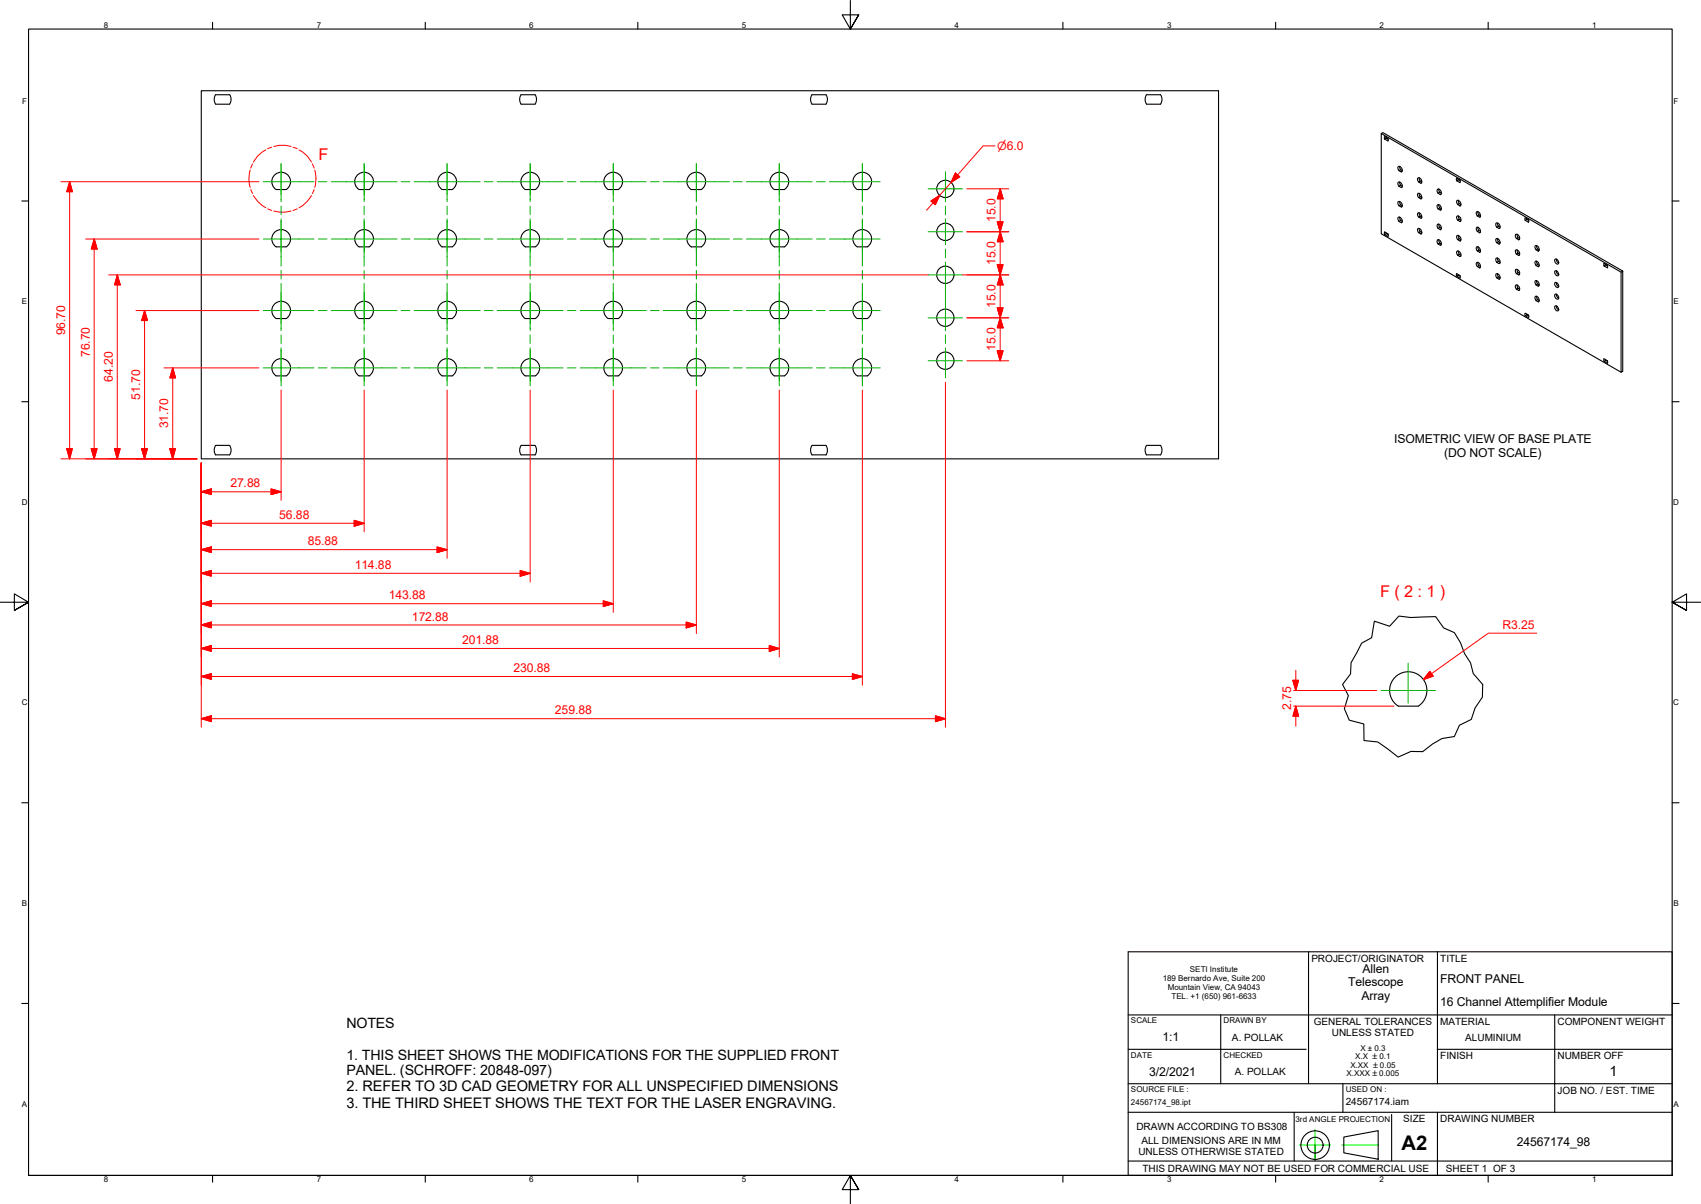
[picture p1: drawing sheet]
<svg xmlns="http://www.w3.org/2000/svg" width="594mm" height="420mm" viewBox="0 0 594 420" stroke-linecap="round" stroke-linejoin="round" font-family="sans-serif">
<!-- layer: Visible Edges(Design Office) -->
<g fill="none" stroke="#000" stroke-width=".38">
<path d="M70.3 31.7h355.3v128.4h-355.3zM75.3 33l-.5 1.7 .5 1.6 4.9 .1 .5-1.7-.5-1.7M75.3 33.1h4.9M182 33l-.5 1.7 .5 1.6 4.9 .1 .5-1.7-.5-1.7M182 33.1h4.9M283.6 33l-.5 1.7 .5 1.6 4.9 .1 .5-1.7-.5-1.7M283.6 33.1h4.9M400.4 33l-.5 1.7 .5 1.6 4.9 .1 .5-1.7-.5-1.7M400.4 33.1h4.9M482.4 46.6l.6-.3 83.7 48.3M483.5 47.8l1.3 .5v.9l-1.2-.6zM484.1 47.9l.1 .3"/>
<path d="M484.2 48.2l.6 .4M484.2 48.2l-.6 .4M488.6 59.5l-.3-1.2a1.08 1.08 0 0 1 1.2 .2 1.08 1.08 0 0 1 .2 1.2l-.3 .3M488.8 58.1l.3 1.1M489.8 59.5l-.7-.3-.5 .3 .8 .5 .2-.1M99.9 66.1l-3.4 .1a3.3 3.3 0 0 1-.8-5 3.3 3.3 0 0 1 5 .1 3.3 3.3 0 0 1-.8 4.9M125 61a3.3 3.3 0 0 1 4.8 .4 3.3 3.3 0 0 1-.9 4.8h-3.5a3.3 3.3 0 0 1-.4-5.2zM154 61a3.3 3.3 0 0 1 4.8 .4 3.3 3.3 0 0 1-.9 4.8h-3.5a3.3 3.3 0 0 1-.4-5.2zM186.9 66.1l-3.4 .1a3.3 3.3 0 0 1-.8-5 3.3 3.3 0 0 1 5 .1 3.3 3.3 0 0 1-.8 4.9M212 61a3.3 3.3 0 0 1 4.8 .4 3.3 3.3 0 0 1-.9 4.8h-3.5a3.3 3.3 0 0 1-.4-5.2zM241 61a3.3 3.3 0 0 1 4.8 .4 3.3 3.3 0 0 1-.9 4.8h-3.5a3.3 3.3 0 0 1-.4-5.2zM270 61a3.3 3.3 0 0 1 4.8 .4 3.3 3.3 0 0 1-.9 4.8h-3.5a3.3 3.3 0 0 1-.4-5.2z"/>
<path d="M299.5 66.1l3.4 .1a3.3 3.3 0 0 0 .7-4.9 3.3 3.3 0 0 0-4.9-.1 3.3 3.3 0 0 0 .7 5M488.6 71.8l-.3-1.3a1.08 1.08 0 0 1 1.2 .2 1.08 1.08 0 0 1 .2 1.3l-.3 .2M488.6 65l-.3-1.3a1.08 1.08 0 0 1 1.2 .2 1.08 1.08 0 0 1 .2 1.3l-.3 .2M488.6 77.3l-.3-1.3a1.08 1.08 0 0 1 1.2 .2 1.08 1.08 0 0 1 .2 1.2l-.3 .3M488.8 70.3l.3 1.2M488.8 63.5l.3 1.1M488.8 75.7l.3 1.2M489.6 65.3l-.2 .1M489.6 77.6l-.2 .1M489.8 71.8l-.7-.3-.5 .3 .8 .4 .2-.1M489.8 65l-.7-.4-.5 .4 .8 .4M489.8 77.3l-.7-.4-.5 .4 .8 .4"/>
<path d="M495.4 68.9l-.3-1.2a1.01 1.01 0 0 1 1.1 .1 1.01 1.01 0 0 1 .4 1l-.3 .6M495.4 63.5l-.3-1.2a1.04 1.04 0 0 1 1.3 .3 1.04 1.04 0 0 1-.1 1.4M495.4 75.7l-.3-1.2a1.02 1.02 0 0 1 1.1 .1 1.02 1.02 0 0 1 .4 1.1l-.3 .5M495.7 67.5l.3 1.1M495.7 62l.3 1.2M495.7 79.7l.3 1.1M495.7 74.3l.3 1.1M496.4 69.3l-.1 .1M496.6 68.9l-.6-.3-.6 .3 .9 .5M496.6 63.5l-.6-.3-.6 .3 .9 .5 .1-.2M496.6 75.7l-.6-.3-.6 .3 .9 .5 .1-.1M502.2 79.7l-.2-.3a.66 .66 0 0 1 0-1.1 .66 .66 0 0 1 1 .3l.4 1-.4 .6"/>
<path d="M502.2 67.4l-.2-.3a.65 .65 0 0 1 .1-1.1 .65 .65 0 0 1 .9 .4l.4 1-.4 .5M502.2 72.9l-.2-.3a.66 .66 0 0 1 0-1.1 .66 .66 0 0 1 1 .3l.4 1-.4 .5M502.5 78.2l.4 1.2M502.5 66l.4 1.1M502.5 71.4l.4 1.2M503.3 73.2l-.3 .1M503.4 79.7l-.5-.3-.7 .3 .8 .5 .3-.2M503.4 67.4l-.5-.3-.7 .3 .8 .5 .3-.1M503.4 72.9l-.5-.3-.7 .3 .8 .4M508.8 63.1v-1l1.1 .7v.9l-1.1-.6 .5-.4 .7 .4M509.1 71.4l-.3-1.3a1.07 1.07 0 0 1 1.2 .2 1.07 1.07 0 0 1 .2 1.2l-.3 .4M509.1 76.8l-.3-1.2a1.04 1.04 0 0 1 1.3 .4 1.04 1.04 0 0 1-.2 1.3"/>
<path d="M509.2 62.5l.1 .2M509.3 69.9l.4 1.1M509.3 75.4l.4 1.1M510.2 71.7l-.3 .2M510.2 77.1l-.3 .2M510.2 71.4l-.5-.4-.6 .4 .8 .5M510.2 76.8l-.5-.3-.6 .3 .8 .5M515.9 75.4l-.3-1.3a1.01 1.01 0 0 1 1.1 .1 1.01 1.01 0 0 1 .4 1l-.3 .6M516.2 79.3l.3 1.1M516.2 73.8l.3 1.2M517.1 75.4l-.6-.4-.6 .4 .9 .4 .2-.1M522.7 79.3l-.3-1.3a1.04 1.04 0 0 1 1.3 .4 1.04 1.04 0 0 1-.1 1.3"/>
<path d="M523 77.8l.4 1.1M523.8 79.6l-.2 .1M523.9 79.3l-.5-.4-.7 .4 .9 .4M532.7 76l1.1 .7v.9l-1.1-.7zM533.2 76.3l.1 .3M533.3 76.6l.6 .3M533.3 76.6l-.6 .3M99.9 86.1l-3.4 .1a3.3 3.3 0 0 1-.8-4.9 3.3 3.3 0 0 1 5 0 3.3 3.3 0 0 1-.8 4.9M125 81a3.3 3.3 0 0 1 4.8 .4 3.3 3.3 0 0 1-.9 4.8h-3.5a3.3 3.3 0 0 1-.4-5.2zM154 81a3.3 3.3 0 0 1 4.8 .4 3.3 3.3 0 0 1-.9 4.8h-3.5a3.3 3.3 0 0 1-.4-5.2zM186.9 86.1l-3.4 .1a3.3 3.3 0 0 1-.8-4.9 3.3 3.3 0 0 1 5 0 3.3 3.3 0 0 1-.8 4.9M212 81a3.3 3.3 0 0 1 4.8 .4 3.3 3.3 0 0 1-.9 4.8h-3.5a3.3 3.3 0 0 1-.4-5.2z"/>
<path d="M241 81a3.3 3.3 0 0 1 4.8 .4 3.3 3.3 0 0 1-.9 4.8h-3.5a3.3 3.3 0 0 1-.4-5.2zM270 81a3.3 3.3 0 0 1 4.8 .4 3.3 3.3 0 0 1-.9 4.8h-3.5a3.3 3.3 0 0 1-.4-5.2zM299.5 86.1l3.4 .1a3.3 3.3 0 0 0 .7-4.9 3.3 3.3 0 0 0-4.9 0 3.3 3.3 0 0 0 .7 4.9M483.6 80.9l1.2 .7v.9l-1.2-.6zM484.1 81.3l.1 .2M484.2 81.5l.6 .4M484.2 81.5l-.6 .4M495.4 81.2l-.3-1.3a1.01 1.01 0 0 1 1.1 .1 1.01 1.01 0 0 1 .4 1.1l-.3 .5M496.4 81.5l-.1 .1M496.6 81.2l-.6-.4-.6 .4 .9 .4M502.2 85.1l-.2-.3a.67 .67 0 0 1 0-1.1 .67 .67 0 0 1 1 .4l.4 .9-.4 .6M502.5 83.7l.4 1.1"/>
<path d="M503.3 85.4l-.3 .2M503.4 85.1l-.5-.3-.7 .3 .8 .5M508.8 96.4v-.9l1.1 .7v.9l-1.1-.7 .5-.3 .7 .3M509.1 89.1l-.3-1.3a1.09 1.09 0 0 1 1.2 .2 1.09 1.09 0 0 1 .2 1.3l-.3 .2M509.1 83.6l-.3-1.2a1.07 1.07 0 0 1 1.2 .2 1.07 1.07 0 0 1 .2 1.2l-.3 .3M509.2 95.8l.1 .3M509.3 87.6l.4 1.2M509.3 82.1l.4 1.2M510.2 89.4l-.3 .1M510.2 89.1l-.5-.3-.6 .3 .8 .4M510.2 83.6l-.5-.3-.6 .3 .8 .5 .3-.1M515.9 87.5l-.3-1.2a1.07 1.07 0 0 1 1.2 .2 1.07 1.07 0 0 1 .3 1.2l-.3 .4"/>
<path d="M515.9 80.8l-.3-1.3a1.07 1.07 0 0 1 1.2 .2 1.07 1.07 0 0 1 .3 1.2l-.3 .4M515.9 93l-.3-1.2a1.04 1.04 0 0 1 1.3 .4 1.04 1.04 0 0 1-.1 1.3M516.2 86.1l.3 1.1M516.2 91.5l.3 1.2M517.1 87.5l-.6-.3-.6 .3 .9 .6 .2-.2M517.1 80.8l-.6-.4-.6 .4 .9 .5 .2-.2M517.1 93l-.6-.3-.6 .3 .9 .5 .2-.2M522.7 84.7l-.2-.3a.65 .65 0 0 1 .1-1.1 .65 .65 0 0 1 1 .4l.3 .9-.3 .6M522.7 96.9l-.2-.3a.65 .65 0 0 1 .1-1 .65 .65 0 0 1 1 .3l.3 1-.3 .6M522.7 91.5l-.3-1.2a1.04 1.04 0 0 1 1.3 .3 1.04 1.04 0 0 1-.1 1.4M523 83.2l.4 1.2M523 95.5l.4 1.1"/>
<path d="M523 90l.4 1.2M523.9 84.7l-.5-.3-.7 .3 .9 .5 .2-.1M523.9 96.9l-.5-.3-.7 .3 .9 .6 .2-.2M523.9 91.5l-.5-.3-.7 .3 .9 .5 .2-.1M529.6 95.5l-.3-1.3a1.09 1.09 0 0 1 1.2 .2 1.09 1.09 0 0 1 .2 1.3l-.3 .2M529.6 83.2l-.3-1.2a1.09 1.09 0 0 1 1.2 .2 1.09 1.09 0 0 1 .2 1.2l-.3 .3M529.6 88.7l-.3-1.3a1.09 1.09 0 0 1 1.2 .2 1.09 1.09 0 0 1 .2 1.3l-.3 .2M529.8 94l.4 1.1M529.8 99.4l.4 1.2M529.8 81.8l.4 1.1M529.8 87.2l.4 1.1M530.7 83.5l-.3 .2"/>
<path d="M530.7 95.5l-.5-.4-.6 .4 .8 .4 .3-.1M530.7 83.2l-.5-.3-.6 .3 .8 .5M530.7 88.7l-.5-.4-.6 .4 .8 .4 .3-.1M536.4 92.6l-.3-1.2a1.05 1.05 0 0 1 1.3 .2 1.05 1.05 0 0 1 .1 1.2l-.3 .3M536.4 87.2l-.3-1.3a1.05 1.05 0 0 1 1.3 .2 1.05 1.05 0 0 1 .1 1.3l-.3 .2M536.4 99.4l-.3-1.3a1.05 1.05 0 0 1 1.3 .3 1.05 1.05 0 0 1 .1 1.2l-.3 .3M536.6 91.2l.4 1M536.6 85.7l.4 1.1M536.6 98l.4 1.1M537.5 92.9l-.3 .2M537.5 87.5l-.3 .1M537.6 92.6l-.6-.4-.6 .4 .8 .5"/>
<path d="M537.6 87.2l-.6-.4-.6 .4 .8 .4M537.6 99.4l-.6-.3-.6 .3 .8 .5 .3-.2M543 90.6a.98 .98 0 0 1 1.2 .2 .98 .98 0 0 1 .1 1.1 .99 .99 0 0 1-1.1-.2 .99 .99 0 0 1-.2-1.1zM543.1 94.5a1.03 1.03 0 0 1 1.1 .6 1.03 1.03 0 0 1-.2 1.1 1.23 1.23 0 0 1-.9-1.7zM543.1 98.6a1.06 1.06 0 0 1 1.1 .6 1.06 1.06 0 0 1-.2 1.2 1.26 1.26 0 0 1-.9-1.8zM543.6 94.5l.2 .8 .6 .6M543.6 98.6l.2 .8 .6 .6M543.6 90.4l.2 .8 .6 .6M560.2 92.8v-.9l1.2 .7 .1 .7-1.3-.5 .6-.4 .7 .4M560.7 92.2l.1 .2M566.2 95l.5-.4v35l-.5 .3zM566.2 95l-83.8-48.4v35l83.8 48.3"/>
<path d="M99.9 111.2h-3.4a3.3 3.3 0 0 1-.8-4.9 3.3 3.3 0 0 1 5 0 3.3 3.3 0 0 1-.8 4.9M125 106a3.3 3.3 0 0 1 4.8 .4 3.3 3.3 0 0 1-.9 4.8h-3.5a3.3 3.3 0 0 1-.4-5.2zM154 106a3.3 3.3 0 0 1 4.8 .4 3.3 3.3 0 0 1-.9 4.8h-3.5a3.3 3.3 0 0 1-.4-5.2zM186.9 111.2h-3.4a3.3 3.3 0 0 1-.8-4.9 3.3 3.3 0 0 1 5 0 3.3 3.3 0 0 1-.8 4.9M212 106a3.3 3.3 0 0 1 4.8 .4 3.3 3.3 0 0 1-.9 4.8h-3.5a3.3 3.3 0 0 1-.4-5.2zM241 106a3.3 3.3 0 0 1 4.8 .4 3.3 3.3 0 0 1-.9 4.8h-3.5a3.3 3.3 0 0 1-.4-5.2zM270 106a3.3 3.3 0 0 1 4.8 .4 3.3 3.3 0 0 1-.9 4.8h-3.5a3.3 3.3 0 0 1-.4-5.2zM299.5 111.2h3.4a3.3 3.3 0 0 0 .7-4.9 3.3 3.3 0 0 0-4.9 0 3.3 3.3 0 0 0 .7 4.9M529.6 100.9l-.3-1.2a1.07 1.07 0 0 1 1.2 .2 1.07 1.07 0 0 1 .2 1.2l-.3 .3M530.7 100.9l-.5-.3-.6 .3 .8 .5 .3-.1M532.6 109.5l1.2 .5v.8l-1.1-.6zM533.2 109.6l.1 .3"/>
<path d="M533.3 109.9l.6 .4M533.3 109.9l-.6 .3M536.4 104.9l-.3-1.3a1.05 1.05 0 0 1 1.3 .2 1.05 1.05 0 0 1 .1 1.3l-.3 .2M536.6 103.4l.4 1.1M537.6 104.9l-.6-.4-.6 .4 .8 .4 .3-.1M543 102.8a.98 .98 0 0 1 1.2 .2 .98 .98 0 0 1 .1 1.2 .99 .99 0 0 1-1.1-.2 .99 .99 0 0 1-.2-1.2zM543.1 106.8a1.03 1.03 0 0 1 1.1 .5 1.03 1.03 0 0 1-.2 1.2 1.23 1.23 0 0 1-.9-1.7zM543.6 102.7l.2 .8 .6 .6M543.6 106.7l.2 .8 .6 .6M99.9 131.2h-3.4a3.3 3.3 0 0 1-.8-4.9 3.3 3.3 0 0 1 5 0 3.3 3.3 0 0 1-.8 4.9M125 126a3.3 3.3 0 0 1 4.8 .4 3.3 3.3 0 0 1-.9 4.8h-3.5a3.3 3.3 0 0 1-.4-5.2zM154 126a3.3 3.3 0 0 1 4.8 .4 3.3 3.3 0 0 1-.9 4.8h-3.5a3.3 3.3 0 0 1-.4-5.2z"/>
<path d="M186.9 131.2h-3.4a3.3 3.3 0 0 1-.8-4.9 3.3 3.3 0 0 1 5 0 3.3 3.3 0 0 1-.8 4.9M212 126a3.3 3.3 0 0 1 4.8 .4 3.3 3.3 0 0 1-.9 4.8h-3.5a3.3 3.3 0 0 1-.4-5.2zM241 126a3.3 3.3 0 0 1 4.8 .4 3.3 3.3 0 0 1-.9 4.8h-3.5a3.3 3.3 0 0 1-.4-5.2zM270 126a3.3 3.3 0 0 1 4.8 .4 3.3 3.3 0 0 1-.9 4.8h-3.5a3.3 3.3 0 0 1-.4-5.2zM299.5 131.2h3.4a3.3 3.3 0 0 0 .7-4.9 3.3 3.3 0 0 0-4.9 0 3.3 3.3 0 0 0 .7 4.9M560.2 126.1v-.9l1.2 .7v.9l-1.2-.7 .6-.3 .7 .4M560.7 125.5l.1 .3M75.3 155.5h4.9l.5 1.6-.5 1.6-4.9 .1-.5-1.7zM182 155.5h4.9l.5 1.6-.5 1.6-4.9 .1-.5-1.7zM283.6 155.5h4.9l.5 1.6-.5 1.6-4.9 .1-.5-1.7zM400.4 155.5h4.9l.5 1.6-.5 1.6-4.9 .1-.5-1.7zM487.6 236a6.5 6.5 0 0 1 9.5 1.1 6.5 6.5 0 0 1-1.8 9.3h-6.9a6.5 6.5 0 0 1-.8-10.4z"/>
<circle cx="330.2" cy="65.9" r="3"/>
<circle cx="330.2" cy="95.9" r="3"/>
<circle cx="330.2" cy="80.9" r="3"/>
<circle cx="330.2" cy="110.9" r="3"/>
<circle cx="330.2" cy="125.9" r="3"/>
</g>
<!-- layer: Break Lines(Design Office) -->
<path d="M480 216.8l5.3 1.7 3.3-3.5 4.2 .5 8.6-.3 2.8 3.9 3.7 1.7 2.2 3.5 1.4 3.8 2.1 3.2 .9 3.8 3.3 3.8-.1 4.4-2.5 3.8-1.4 4-4.1 2-1.8 3.9-4.3 .7-3.3 1.9-3.4 2.7-4.1-.1-4.5 2-7.1-5.3-4.8-.5-.1-5.8-5.1-1.3-1.7-4 1.4-4.6-2-3.8 2.8-3.7 .2-4 3.7-6.7 3.4-2z" fill="none" stroke="#000" stroke-width=".38"/>
<!-- layer: Detail Circle Lines(Design Office) -->
<g fill="none" stroke="#f00" stroke-width=".35">
<path d="M87.4 59.4a10.5 10.5 0 0 0 0 6M88.2 57.2l-.6 1.5M92.8 52.3a9.8 9.8 0 0 0-4.3 4.3M94.9 51.4l-1.4 .5M95.6 51.1l1.9-.4h2.2l2 .4M102.4 51.4l1.4 .5M104.5 52.3a9.8 9.8 0 0 1 4.3 4.3M109.1 57.2l.6 1.5M109.9 59.4a10.5 10.5 0 0 1 0 6M87.6 66.1l.6 1.4M88.5 68.2a10.7 10.7 0 0 0 4.3 4.3M93.5 72.9l1.4 .5"/>
<path d="M95.6 73.6l1.9 .4h2.2l2-.4M103.8 72.9l-1.4 .5M108.8 68.2a10.7 10.7 0 0 1-4.3 4.3M109.7 66.1l-.6 1.4"/>
</g>
<!-- layer: Sketch Geometry(Design Office) -->
<g fill="none" stroke="#000" stroke-width=".38">
<path d="M74.2 7.8v2.3M148.5 7.8v2.3M222.8 7.8v2.3M297 .2v9.9l-2.9-4.9h5.8l-2.9 4.9 2.9-4.9M371.2 7.8v2.3M445.5 7.8v2.3M519.7 7.8v2.3M7.6 70.1h2.4M584 70.1h2.4M7.6 140.2h2.4M584 140.2h2.4M0 210.2h10l-5-3v5.8l5-2.8-5 2.8"/>
<path d="M594 210.2h-10l5-3v5.8l-5-2.8 5 2.8M7.6 280.1h2.4M584 280.1h2.4M394 332.1h190v78.1h-190zM457 332.1v46.1M502 332.1v46.1M7.6 350.2h2.4M394 354.2h190M426.3 354.2v24M543 354.2v24h41M584 350.2h2.4M394 366.2h62.2"/>
<path d="M394 378.2h108M469 378.2v10M502 366.2h82M502 378.2h41v10M394 388.2h190M452 388.2v17M459.3 399.6v5.3M469.3 396.8l12-2.2v9.9l-12-2.2zM486 388.9v16.3M502 388.2v22M10 410.2v-400.1h574v400.1h-574h574M74.2 410.2v2.3"/>
<path d="M148.5 410.2v2.3M222.8 410.2v2.3M299.9 415.1l-2.9-4.9 2.9 4.9h-5.8l2.9-4.9v10M371.2 410.2v2.3M394 405.2h190M445.5 410.2v2.3M519.7 410.2v2.3"/>
<circle cx="459.3" cy="399.6" r="5"/>
<circle cx="459.3" cy="399.6" r="2.76"/>
</g>
<path d="M453.8 399.6h10.9M459.3 394.2v10.7M468.7 399.6h12.8" fill="none" stroke="#0f0" stroke-width=".38"/>
<!-- layer: Center Mark(Design Office) -->
<g fill="none" stroke="#00b000" stroke-width=".35">
<path d="M98.2 57.1v10.8M127.2 57.1v10.8M156.1 57.1v10.8M185.2 57.1v10.8M214.2 57.1v10.8M243.2 57.1v10.8M272.2 57.1v10.8M301.2 57.1v10.8M98.2 77.1v10.8M127.2 77.1v10.8M156.1 77.1v10.8M185.2 77.1v10.8"/>
<path d="M214.2 77.1v10.8M243.2 77.1v10.8M272.2 77.1v10.8M301.2 77.1v10.8M324.2 65.9h12M324.2 80.9h12M324.2 95.9h12M98.2 102.2v10.7M127.2 102.2v10.7M156.1 102.2v10.7M185.2 102.2v10.7M214.2 102.2v10.7"/>
<path d="M243.2 102.2v10.7M272.2 102.2v10.7M301.2 102.2v10.7M324.2 110.9h12M98.2 122.2v10.7M127.2 122.2v10.7M156.1 122.2v10.7M185.2 122.2v10.7M214.2 122.2v10.7M243.2 122.2v10.7M272.2 122.2v10.7M301.2 122.2v10.7"/>
<path d="M324.2 125.9h12M491.8 231.4v14M482.3 241h19"/>
</g>
<!-- layer: Centerline(Design Office) -->
<g fill="none" stroke="#00b000" stroke-width=".35">
<path d="M98.2 57.1v13.3M127.2 57.1v13.3M156.1 57.1v13.3M185.2 57.1v13.3M214.2 57.1v13.3M243.2 57.1v13.3M272.2 57.1v13.3M301.2 57.1v13.3M330.2 59.9v10.5M91.9 63.4h17.8M98.2 71.9v3M98.2 76.4v16.5"/>
<path d="M111.2 63.4h3M115.7 63.4h23M127.2 71.9v3M127.2 76.4v16.5M140.1 63.4h3.1M144.7 63.4h23M156.1 71.9v3M156.1 76.4v16.5M169.2 63.4h2.9M173.7 63.4h23M185.2 71.9v3M185.2 76.4v16.5"/>
<path d="M198.2 63.4h3M202.7 63.4h23M214.2 71.9v3M214.2 76.4v16.5M227.2 63.4h3M231.6 63.4h23.1M243.2 71.9v3M243.2 76.4v16.5M256.2 63.4h3M260.7 63.4h23M272.2 71.9v3M272.2 76.4v16.5"/>
<path d="M285.2 63.4h3M289.7 63.4h17.7M301.2 71.9v3M301.2 76.4v16.5M330.2 71.9v3M330.2 76.4v9M91.9 83.4h17.8M98.2 94.4v3M98.2 98.9v16.5M111.2 83.4h3M115.7 83.4h23M127.2 94.4v3"/>
<path d="M127.2 98.9v16.5M140.1 83.4h3.1M144.7 83.4h23M156.1 94.4v3M156.1 98.9v16.5M169.2 83.4h2.9M173.7 83.4h23M185.2 94.4v3M185.2 98.9v16.5M198.2 83.4h3M202.7 83.4h23M214.2 94.4v3"/>
<path d="M214.2 98.9v16.5M227.2 83.4h3M231.6 83.4h23.1M243.2 94.4v3M243.2 98.9v16.5M256.2 83.4h3M260.7 83.4h23M272.2 94.4v3M272.2 98.9v16.5M285.2 83.4h3M289.7 83.4h17.7M301.2 94.4v3"/>
<path d="M301.2 98.9v16.5M330.2 91.4v24M330.2 86.9v3M91.9 108.4h17.8M98.2 116.9v3M111.2 108.4h3M115.7 108.4h23M127.2 116.9v3M140.1 108.4h3.1M144.7 108.4h23M156.1 116.9v3M169.2 108.4h2.9"/>
<path d="M173.7 108.4h23M185.2 116.9v3M198.2 108.4h3M202.7 108.4h23M214.2 116.9v3M227.2 108.4h3M231.6 108.4h23.1M243.2 116.9v3M256.2 108.4h3M260.7 108.4h23M272.2 116.9v3M285.2 108.4h3"/>
<path d="M289.7 108.4h17.7M301.2 116.9v3M330.2 116.9v3M91.9 128.4h17.8M98.2 121.4v13.3M111.2 128.4h3M115.7 128.4h23M127.2 121.4v13.3M140.1 128.4h3.1M144.7 128.4h23M156.1 121.4v13.3M169.2 128.4h2.9"/>
<path d="M173.7 128.4h23M185.2 121.4v13.3M198.2 128.4h3M202.7 128.4h23M214.2 121.4v13.3M227.2 128.4h3M231.6 128.4h23.1M243.2 121.4v13.3M256.2 128.4h3M260.7 128.4h23M272.2 121.4v13.3M285.2 128.4h3"/>
<path d="M289.7 128.4h17.7M301.2 121.4v13.3M330.2 121.4v10.5"/>
</g>
<!-- layer: Dimensions(Design Office) -->
<g fill="none" stroke="#f00" stroke-width=".35">
<path d="M347.5 50.9h-4.2l-11.1 12.8M21.3 63.4h69.1M24.3 63.4l1 3.5h-2zM24.3 63.4v96.7M325.1 70.1l3.1-1.9-1.6 3.2zM332.2 63.7l-8.6 9.7M333.7 60.4l1.5 1.3-3 2zM334.5 61l-2.3 2.7M337.7 65.9h14.6M348.3 77.4h2l-1 3.5zM349.3 65.9l1 3.5h-2zM349.3 65.9v60"/>
<path d="M29.9 83.4h60.5M32.9 83.4l1 3.5h-2zM32.9 83.4v76.7M38 95.9h60.1M41 95.9l1 3.5h-2zM41 95.9v64.2M98.3 95.9h28.8M127.3 95.9h28.8M156.3 95.9h28.8M185.3 95.9h28.8M214.2 95.9h28.9M243.3 95.9h28.8"/>
<path d="M272.3 95.9h28.8M301.3 95.9h22.9M336.2 95.9h16.1M337.7 80.9h14.6M348.3 92.4h2l-1 3.5zM349.3 95.9l1 3.5h-2zM349.3 80.9l1 3.5h-2zM47.5 108.4h42.9M50.5 108.4l1 3.5h-2zM50.5 108.4v51.7M337.7 110.9h14.6M348.3 107.4h2l-1 3.5z"/>
<path d="M349.3 110.9l1 3.5h-2zM57.3 128.4h33.1M60.3 128.4l1 3.5h-2zM60.3 128.4v31.7M98.2 136.1v38.5M127.2 136.1v49.5M156.1 136.1v58.8M185.2 136.1v67M214.2 136.1v77.6M243.2 136.1v85M272.2 136.1v93.2M301.2 136.1v103"/>
<path d="M330.2 133.4v120.4M337.7 125.9h14.6M348.3 122.4h2l-1 3.5zM23.3 156.6h2l-1 3.5zM31.9 156.6h2l-1 3.5zM40 156.6h2l-1 3.5zM49.5 156.6h2l-1 3.5zM59.3 156.6h2l-1 3.5zM21.3 160.1h47.5M70.3 171.6l3.5-1v2zM70.3 171.6h27.9M70.3 161.6v92.2"/>
<path d="M94.7 170.6l3.5 1-3.5 1zM70.3 182.6l3.5-1v2zM70.3 191.8l3.5-.9v1.9zM70.3 182.6h56.9M70.3 191.8h85.8M123.7 181.6l3.5 1-3.5 1zM152.7 190.9l3.4 .9-3.4 1zM181.7 199.1l3.5 1-3.5 1zM70.3 200.1l3.5-1v2zM70.3 218.1l3.5-1v2zM70.3 210.7l3.5-1v1.9zM70.3 200.1h114.9"/>
<path d="M70.3 218.1h172.9M70.3 210.7h143.9M210.7 209.7l3.5 1-3.5 .9zM239.6 217.1l3.6 1-3.6 1zM70.3 226.3l3.5-1v2zM70.3 236.1l3.5-1v2zM70.3 226.3h201.9M70.3 236.1h230.9M268.7 225.3l3.5 1-3.5 1zM297.7 235.1l3.5 1-3.5 1zM451.5 237.4h2l-.9 3.6zM452.6 233.9v7.1"/>
<path d="M499.4 234.3l1.2 1.6-3.5 1.3zM536.7 221h-16.9l-22.7 16.2M70.3 250.8l3.5-1v2zM70.3 250.8h259.9M326.7 249.8l3.5 1-3.5 1zM451.8 246.4h35.1M451.8 241h29M452.6 246.4l.9 3.5h-2zM452.6 246.4v7"/>
</g>
<g fill="#f00" stroke="#f00" stroke-width=".35">
<path d="M70.3 171.6l3.5-1z"/>
<path d="M70.3 171.6l3.5-1v2z"/>
<path d="M94.7 172.6l3.5-1z"/>
<path d="M94.7 170.6l3.5 1-3.5 1z"/>
<path d="M70.3 182.6l3.5-1z"/>
<path d="M70.3 182.6l3.5-1v2z"/>
<path d="M123.7 183.6l3.5-1z"/>
<path d="M123.7 181.6l3.5 1-3.5 1z"/>
<path d="M70.3 191.8l3.5-.9z"/>
<path d="M70.3 191.8l3.5-.9v1.9z"/>
<path d="M152.7 192.8l3.4-1z"/>
<path d="M152.7 190.9l3.4 .9-3.4 1z"/>
<path d="M70.3 200.1l3.5-1z"/>
<path d="M70.3 200.1l3.5-1v2z"/>
<path d="M181.7 201.1l3.5-1z"/>
<path d="M181.7 199.1l3.5 1-3.5 1z"/>
<path d="M70.3 218.1l3.5-1z"/>
<path d="M70.3 218.1l3.5-1v2z"/>
<path d="M239.6 219.1l3.6-1z"/>
<path d="M239.6 217.1l3.6 1-3.6 1z"/>
<path d="M70.3 226.3l3.5-1z"/>
<path d="M70.3 226.3l3.5-1v2z"/>
<path d="M268.7 227.3l3.5-1z"/>
<path d="M268.7 225.3l3.5 1-3.5 1z"/>
<path d="M70.3 210.7l3.5-1z"/>
<path d="M70.3 210.7l3.5-1v1.9z"/>
<path d="M210.7 211.6l3.5-.9z"/>
<path d="M210.7 209.7l3.5 1-3.5 .9z"/>
<path d="M70.3 236.1l3.5-1z"/>
<path d="M70.3 236.1l3.5-1v2z"/>
<path d="M297.7 237.1l3.5-1z"/>
<path d="M297.7 235.1l3.5 1-3.5 1z"/>
<path d="M59.3 156.6l1 3.5z"/>
<path d="M59.3 156.6h2l-1 3.5z"/>
<path d="M60.3 128.4l1 3.5z"/>
<path d="M60.3 128.4l1 3.5h-2z"/>
<path d="M49.5 156.6l1 3.5z"/>
<path d="M49.5 156.6h2l-1 3.5z"/>
<path d="M50.5 108.4l1 3.5z"/>
<path d="M50.5 108.4l1 3.5h-2z"/>
<path d="M31.9 156.6l1 3.5z"/>
<path d="M31.9 156.6h2l-1 3.5z"/>
<path d="M32.9 83.4l1 3.5z"/>
<path d="M32.9 83.4l1 3.5h-2z"/>
<path d="M23.3 156.6l1 3.5z"/>
<path d="M23.3 156.6h2l-1 3.5z"/>
<path d="M24.3 63.4l1 3.5z"/>
<path d="M24.3 63.4l1 3.5h-2z"/>
<path d="M70.3 250.8l3.5-1z"/>
<path d="M70.3 250.8l3.5-1v2z"/>
<path d="M326.7 251.8l3.5-1z"/>
<path d="M326.7 249.8l3.5 1-3.5 1z"/>
<path d="M40 156.6l1 3.5z"/>
<path d="M40 156.6h2l-1 3.5z"/>
<path d="M41 95.9l1 3.5z"/>
<path d="M41 95.9l1 3.5h-2z"/>
<path d="M349.3 65.9l1 3.5z"/>
<path d="M349.3 65.9l1 3.5h-2z"/>
<path d="M348.3 77.4l1 3.5z"/>
<path d="M348.3 77.4h2l-1 3.5z"/>
<path d="M348.3 122.4l1 3.5z"/>
<path d="M348.3 122.4h2l-1 3.5z"/>
<path d="M349.3 110.9l1 3.5z"/>
<path d="M349.3 110.9l1 3.5h-2z"/>
<path d="M348.3 107.4l1 3.5z"/>
<path d="M348.3 107.4h2l-1 3.5z"/>
<path d="M349.3 95.9l1 3.5z"/>
<path d="M349.3 95.9l1 3.5h-2z"/>
<path d="M348.3 92.4l1 3.5z"/>
<path d="M348.3 92.4h2l-1 3.5z"/>
<path d="M349.3 80.9l1 3.5z"/>
<path d="M349.3 80.9l1 3.5h-2z"/>
<path d="M499.4 234.3l-2.3 2.9z"/>
<path d="M499.4 234.3l1.2 1.6-3.5 1.3z"/>
<path d="M452.6 246.4l.9 3.5z"/>
<path d="M452.6 246.4l.9 3.5h-2z"/>
<path d="M451.5 237.4l1.1 3.6z"/>
<path d="M451.5 237.4h2l-.9 3.6z"/>
<path d="M333.7 60.4l-1.5 3.3z"/>
<path d="M333.7 60.4l1.5 1.3-3 2z"/>
<path d="M328.2 68.2l-1.6 3.2z"/>
<path d="M325.1 70.1l3.1-1.9-1.6 3.2z"/>
</g>
<text font-size="7" fill="#020000" x="489.5" y="401.4">A2</text>
<g font-size="5.7" fill="#f00">
<text x="111.2" y="55.7">F</text>
<text x="482" y="208.3">F ( 2 : 1 )</text>
</g>
<g font-size="5.1">
<text x="121" y="380.9">2. REFER TO 3D CAD GEOMETRY FOR ALL UNSPECIFIED DIMENSIONS</text>
<text x="121" y="386.5">3. THE THIRD SHEET SHOWS THE TEXT FOR THE LASER ENGRAVING.</text>
</g>
<g font-size="5">
<text x="121" y="358.7">NOTES</text>
<text x="121" y="369.7">1. THIS SHEET SHOWS THE MODIFICATIONS FOR THE SUPPLIED FRONT</text>
<text x="121" y="375.2">PANEL. (SCHROFF: 20848-097)</text>
</g>
<text font-size="5" fill="#020000" x="562.2" y="375.6">1</text>
<g font-size="4.3" fill="#f00">
<text x="347.7" y="77.4" transform="rotate(-90 347.7 77.4)">15.0</text>
<text x="347.7" y="92.5" transform="rotate(-90 347.7 92.5)">15.0</text>
<text x="347.7" y="107.5" transform="rotate(-90 347.7 107.5)">15.0</text>
<text x="22.7" y="117" transform="rotate(-90 22.7 117)">96.70</text>
<text x="31.4" y="124.6" transform="rotate(-90 31.4 124.6)">76.70</text>
<text x="347.7" y="122.5" transform="rotate(-90 347.7 122.5)">15.0</text>
<text x="39.4" y="133.3" transform="rotate(-90 39.4 133.3)">64.20</text>
<text x="49" y="139.5" transform="rotate(-90 49 139.5)">51.70</text>
<text x="58.7" y="149.5" transform="rotate(-90 58.7 149.5)">31.70</text>
<text x="80.5" y="170">27.88</text>
<text x="97.5" y="181.1">56.88</text>
<text x="107.6" y="190.3">85.88</text>
<text x="123.9" y="198.5">114.88</text>
<text x="135.8" y="209.1">143.88</text>
<text x="143.9" y="216.6">172.88</text>
<text x="524.8" y="219.4">R3.25</text>
<text x="161.4" y="224.8">201.88</text>
<text x="179.3" y="234.5">230.88</text>
<text x="193.8" y="249.3">259.88</text>
<text x="451" y="247.8" transform="rotate(-90 451 247.8)">2.75</text>
</g>
<g font-size="4.3">
<text x="486.9" y="154.7">ISOMETRIC VIEW OF BASE PLATE</text>
<text x="504.4" y="159.4">(DO NOT SCALE)</text>
<text x="475.9" y="339.5">Allen</text>
<text x="470.9" y="344.2">Telescope</text>
<text x="503" y="343.2">FRONT PANEL</text>
<text x="475.5" y="348.9">Array</text>
<text x="503" y="351">16 Channel Attemplifier Module</text>
<text x="406" y="363.4">1:1</text>
<text x="401.4" y="375.4">3/2/2021</text>
<text x="529.7" y="400">24567174_98</text>
</g>
<text font-size="3.9" fill="#f00" x="348.3" y="52.4">⌀6.0</text>
<g font-size="3.5">
<text x="458" y="335.7">PROJECT/ORIGINATOR</text>
<text x="503" y="335.6">TITLE</text>
<text x="458.9" y="357.7">GENERAL TOLERANCES</text>
<text x="503" y="357.7">MATERIAL</text>
<text x="544" y="357.7">COMPONENT WEIGHT</text>
<text x="430.3" y="363.1">A. POLLAK</text>
<text x="465.1" y="361.6">UNLESS STATED</text>
<text x="511.7" y="363.1">ALUMINIUM</text>
<text x="503" y="369.7">FINISH</text>
<text x="431.2" y="375.1">A. POLLAK</text>
<text x="396.9" y="394.4">DRAWN ACCORDING TO BS308</text>
<text x="490.1" y="391.7">SIZE</text>
<text x="503" y="391.7">DRAWING NUMBER</text>
<text x="398.7" y="399.1">ALL DIMENSIONS ARE IN MM</text>
<text x="397.6" y="403">UNLESS OTHERWISE STATED</text>
<text x="399" y="408.9">THIS DRAWING MAY NOT BE USED FOR COMMERCIAL USE</text>
</g>
<g font-size="3.5" fill="#020000">
<text x="544" y="369.7">NUMBER OFF</text>
<text x="544" y="381.7">JOB NO. / EST. TIME</text>
<text x="470" y="385.7">24567174.iam</text>
<text x="505" y="408.9">SHEET 1 OF 3</text>
</g>
<g font-size="2.8">
<text x="36.3" y="9.8">8</text>
<text x="110.6" y="9.8">7</text>
<text x="184.8" y="9.8">6</text>
<text x="259.1" y="9.8">5</text>
<text x="333.4" y="9.8">4</text>
<text x="407.6" y="9.8">3</text>
<text x="481.8" y="9.8">2</text>
<text x="556.1" y="9.8">1</text>
<text x="7.7" y="36.2">F</text>
<text x="584.5" y="36.2">F</text>
<text x="7.7" y="106.2">E</text>
<text x="584.5" y="106.2">E</text>
<text x="7.6" y="176.1">D</text>
<text x="584.4" y="176.1">D</text>
<text x="7.6" y="246.2">C</text>
<text x="584.4" y="246.2">C</text>
<text x="7.7" y="316.1">B</text>
<text x="584.5" y="316.1">B</text>
<text x="415.6" y="339.1">SETI Institute</text>
<text x="406.1" y="342.3">189 Bernardo Ave, Suite 200</text>
<text x="407.9" y="345.5">Mountain View, CA 94043</text>
<text x="409.1" y="348.6">TEL. +1 (650) 961-6633</text>
<text x="395" y="357.2">SCALE</text>
<text x="427.4" y="357.2">DRAWN BY</text>
<text x="395" y="369.2">DATE</text>
<text x="427.4" y="369.2">CHECKED</text>
<text x="473.3" y="369.7">X.X ±0.1</text>
<text x="475.1" y="366.6">X ± 0.3</text>
<text x="470.3" y="375.6">X.XXX ±0.005</text>
<text x="471.6" y="372.7">X.XX ±0.05</text>
<text x="7.7" y="386.2">A</text>
<text x="584.5" y="386.2">A</text>
<text x="36.3" y="412.5">8</text>
<text x="110.6" y="412.5">7</text>
<text x="184.8" y="412.5">6</text>
<text x="259.1" y="412.5">5</text>
<text x="333.4" y="412.5">4</text>
<text x="407.6" y="412.5">3</text>
<text x="481.8" y="412.5">2</text>
<text x="556.1" y="412.5">1</text>
</g>
<g font-size="2.8" fill="#020000">
<text x="395" y="381.2">SOURCE FILE :</text>
<text x="470" y="381.2">USED ON :</text>
<text x="395" y="385.6">24567174_98.ipt</text>
<text x="452.4" y="391.6">3rd ANGLE PROJECTION</text>
</g>
</svg>
